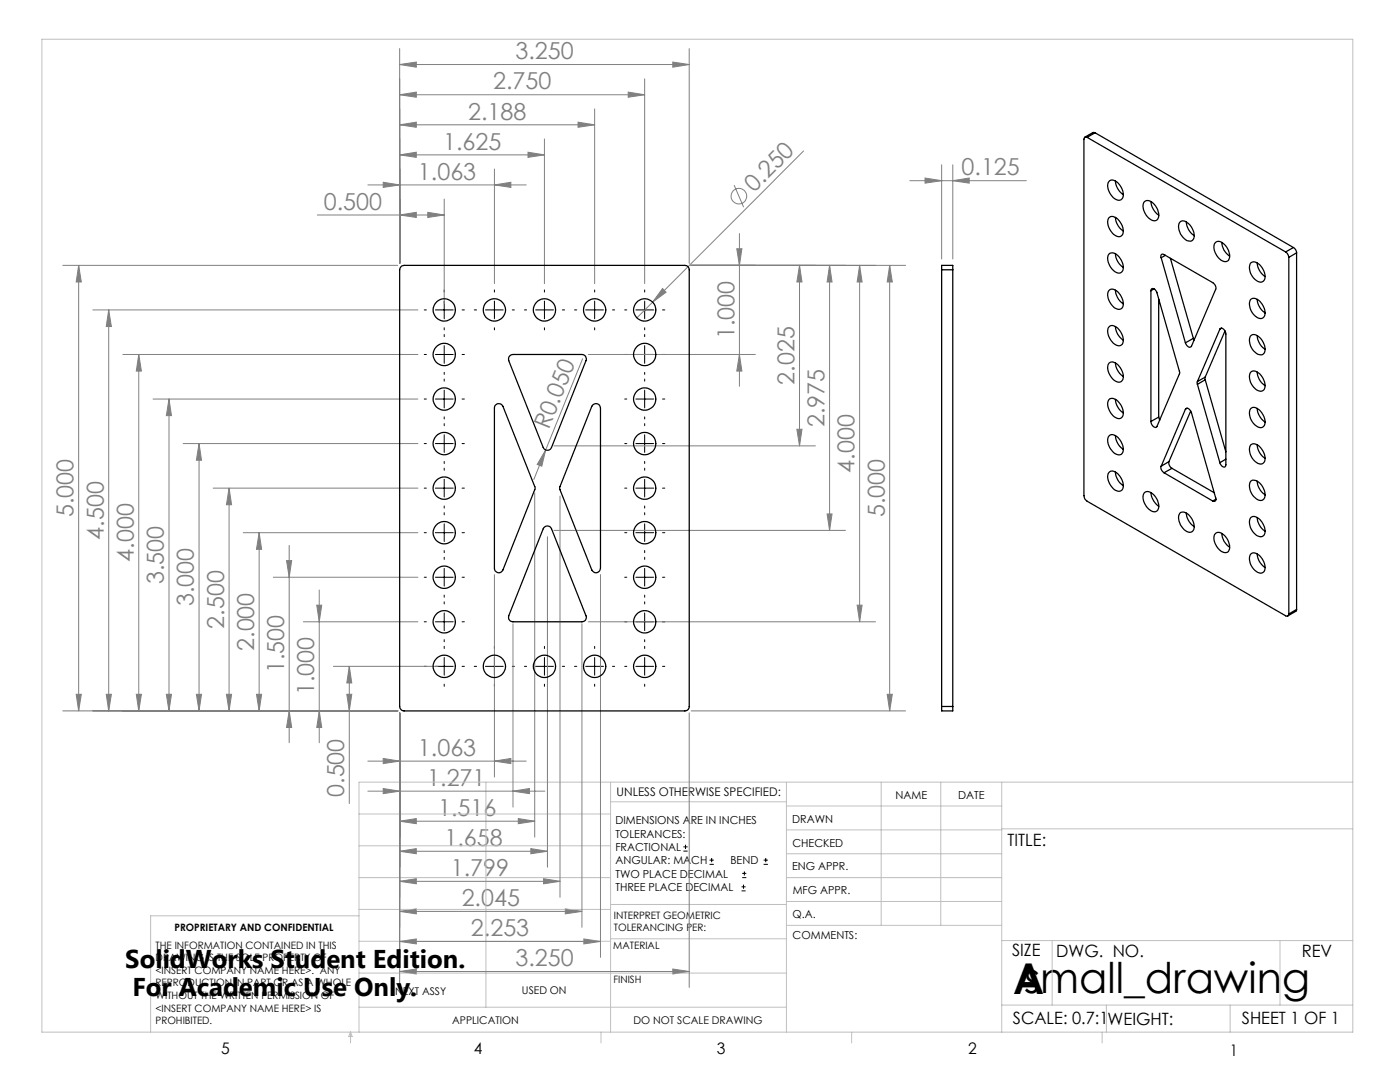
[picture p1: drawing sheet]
<svg xmlns="http://www.w3.org/2000/svg" width="279mm" height="216mm" viewBox="0 0 279 216" stroke-linecap="round" stroke-linejoin="round" font-family="sans-serif">
<g fill="none" stroke="#808080" stroke-width=".2">
<path d="M79.8 18.9l3.3-.5v1zM79.8 12.9l3.3-.5v1zM79.8 9.7v42.9M79.8 18.9h48.9M79.8 12.9h57.7M125.4 18.4l3.3 .5-3.3 .5zM128.7 15.7v40.9M134.3 12.4l3.2 .5-3.2 .5zM137.5 9.7v42.9M73.4 36.9h31.6M76.5 36.4l3.3 .5-3.3 .5zM79.8 30.9l3.3-.5v1z"/>
<path d="M79.8 24.9l3.3-.5v1zM79.8 30.9h28.9M79.8 24.9h38.9M88.7 39.7v20.9M98.7 36.9l3.3-.5v1zM98.7 33.7v22.9M105.4 30.4l3.3 .5-3.3 .5zM108.7 27.7v28.9M115.4 24.4l3.3 .5-3.3 .5zM118.7 21.7v34.9M146.5 36.9l1.9 4.4M160.4 30.1l-30.2 30.2"/>
<path d="M181.6 36.1h23.2M184.6 35.5l3.3 .6-3.3 .4zM187.9 32.9v18.8M190.1 36.1l3.3-.6v1zM190.1 32.9v18.8M12.5 53h66.9M15.7 53l.5 3.3h-1zM15.7 53v88.9M63.3 42.9h25.4M79.8 42.9l3.3-.5v1zM85.4 42.4l3.3 .5-3.3 .5zM132.2 57.6l.7 .7-2.7 2z"/>
<path d="M137.9 53h42.8M147 49.6h1.1l-.5 3.4zM147.6 46.6v30.5M159.6 53l.5 3.3h-1.1zM159.6 53v36M165.6 53l.5 3.3h-1zM165.6 53v52.8M171.6 53l.4 3.3h-.9zM171.6 53v71.1M177.6 53l.5 3.3h-1zM177.6 53v88.9M18.5 61.8h64.9"/>
<path d="M21.7 61.8v80.1M21.7 61.8l.5 3.4h-1zM24.5 70.7h58.9M27.7 70.7v71.2M27.7 70.7l.5 3.3h-1zM30.6 79.6h52.8M33.7 79.6v62.3M33.7 79.6l.5 3.3h-1zM116.3 71.6l-7.4 18.2M117.4 70.7h33.3M130.2 60.3l-3.1 3.1M147.6 70.7l.5 3.3h-1.1z"/>
<path d="M36.5 88.5h46.9M39.7 88.5v53.4M39.7 88.5l.5 3.3h-1zM42.5 97.4h40.9M45.7 97.4v44.5M45.7 97.4l.5 3.3h-1zM106.7 98.4v68.6M108.9 89.8l-.8 3.2-.9-.3zM108.9 89.8l-2.4 5.9M110.5 89h52.2M111.8 99v80M159 85.7h1.1l-.5 3.3z"/>
<path d="M48.5 106.3h34.9M51.7 106.3v35.6M51.7 106.3l.5 3.3h-1zM54.5 115.2h28.9M57.2 111.9h1l-.5 3.3zM57.7 108.8v39.4M63.7 117.7v30.5M98.7 114.7v40.3M109.3 107.1v65.9M110.5 105.8h58.2M119.8 114.7v76.3M165.1 102.6h1l-.5 3.2z"/>
<path d="M15.2 138.5h1l-.5 3.4zM21.2 138.5h1l-.5 3.4zM27.2 138.5h1l-.5 3.4zM33.2 138.5h1l-.5 3.4zM39.2 138.5h1l-.5 3.4zM45.2 138.5h1l-.5 3.4zM51.2 138.5h1l-.5 3.4zM60.5 124.1h22.9M63.2 120.8h1l-.5 3.3zM66.5 133h20.9M69.2 138.5h1l-.5 3.4zM69.7 133v27.3"/>
<path d="M69.7 133l.5 3.3h-1zM102.4 124.5v36.5M116.1 124.5v60.5M117.4 124.1h57.3M171.1 120.8h.9l-.4 3.3zM177.1 138.5h1l-.5 3.4zM12.5 141.9h66.9M57.7 141.9l.5 3.3h-1zM63.7 141.9l.5 3.3h-1zM73.4 151.9h31.6M73.4 157.9h35.3M76.5 151.3l3.3 .6-3.3 .5z"/>
<path d="M76.5 157.3l3.3 .6-3.3 .5zM79.8 142.2v54.8M98.7 151.9l3.3-.6v1.1zM102.4 157.9l3.3-.6v1.1zM137.5 142.2v54.8M137.9 141.9h42.8M79.8 163.9l3.3-.6v1.1zM79.8 169.9l3.3-.6v1.1zM79.8 175.9l3.3-.6v1.1zM79.8 163.9h26.9M79.8 169.9h29.5M79.8 175.9h32"/>
<path d="M103.4 163.3l3.3 .6-3.3 .5zM105.9 169.3l3.4 .6-3.4 .5zM108.5 175.3l3.3 .6-3.3 .5zM79.8 181.9l3.3-.5v1zM79.8 187.9l3.3-.5v.9zM79.8 193.9l3.3-.5v.9zM79.8 181.9h36.3M79.8 187.9h40M79.8 193.9h57.7M112.8 181.4l3.3 .5-3.3 .5zM116.5 187.4l3.3 .5-3.3 .4zM134.3 193.4l3.2 .5-3.2 .4z"/>
<circle cx="147.5" cy="39.1" r="1.56"/>
</g>
<g fill="none" stroke="#000" stroke-width=".2">
<path d="M88.7 57.9v.4M98.7 57.9v.4M108.7 57.9v.4M118.7 57.9v.4M128.7 57.9v.4M84.7 61.8h.4M84.7 70.7h.4M84.7 79.6h.4M86.9 61.8h3.6M86.9 70.7h3.6M86.9 79.6h3.6M88.7 60.1v3.5"/>
<path d="M88.7 65.4v.4M88.7 66.7v.5M88.7 69v3.5M88.7 74.3v.4M88.7 75.6v.5M88.7 77.9v3.5M92.2 61.8h.5M92.2 70.7h.5M92.2 79.6h.5M94.7 61.8h.4M96.9 61.8h3.5M98.7 60.1v3.5"/>
<path d="M98.7 65.4v.4M102.2 61.8h.5M104.7 61.8h.4M106.9 61.8h3.6M108.7 60.1v3.5M108.7 65.4v.4M112.2 61.8h.5M114.7 61.8h.4M116.9 61.8h3.5M118.7 60.1v3.5M118.7 65.4v.4M122.2 61.8h.5"/>
<path d="M124.7 61.8h.4M124.7 70.7h.4M124.7 79.6h.4M126.9 61.8h3.6M126.9 70.7h3.6M126.9 79.6h3.6M128.7 60.1v3.5M128.7 65.4v.4M128.7 66.7v.5M128.7 69v3.5M128.7 74.3v.4M128.7 75.6v.5"/>
<path d="M128.7 77.9v3.5M132.2 61.8h.5M132.2 70.7h.5M132.2 79.6h.5M84.7 88.5h.4M84.7 97.4h.4M86.9 88.5h3.6M86.9 97.4h3.6M88.7 83.2v.4M88.7 84.5v.4M88.7 86.7v3.6M88.7 92.1v.4"/>
<path d="M88.7 93.4v.4M88.7 95.6v3.6M92.2 88.5h.5M92.2 97.4h.5M124.7 88.5h.4M124.7 97.4h.4M126.9 88.5h3.6M126.9 97.4h3.6M128.7 83.2v.4M128.7 84.5v.4M128.7 86.7v3.6M128.7 92.1v.4"/>
<path d="M128.7 93.4v.4M128.7 95.6v3.6M132.2 88.5h.5M132.2 97.4h.5M84.7 106.3h.4M84.7 115.2h.4M86.9 106.3h3.6M86.9 115.2h3.6M88.7 101v.4M88.7 102.3v.4M88.7 104.5v3.6M88.7 109.9v.4"/>
<path d="M88.7 111.2v.4M88.7 113.4v3.5M88.7 118.7v.5M92.2 106.3h.5M92.2 115.2h.5M124.7 106.3h.4M124.7 115.2h.4M126.9 106.3h3.6M126.9 115.2h3.6M128.7 101v.4M128.7 102.3v.4M128.7 104.5v3.6"/>
<path d="M128.7 109.9v.4M128.7 111.2v.4M128.7 113.4v3.5M128.7 118.7v.5M132.2 106.3h.5M132.2 115.2h.5M84.7 124.1h.4M84.7 133h.4M86.9 124.1h3.6M86.9 133h3.6M88.7 120.1v.4M88.7 122.3v3.5"/>
<path d="M88.7 127.6v.5M88.7 129v.4M88.7 131.2v3.5M88.7 136.5v.4M92.2 124.1h.5M92.2 133h.5M94.7 133h.4M96.9 133h3.5M98.7 129v.4M98.7 131.2v3.5M98.7 136.5v.4M102.2 133h.5"/>
<path d="M104.7 133h.4M106.9 133h3.6M108.7 129v.4M108.7 131.2v3.5M108.7 136.5v.4M112.2 133h.5M114.7 133h.4M116.9 133h3.5M118.7 129v.4M118.7 131.2v3.5M118.7 136.5v.4M122.2 133h.5"/>
<path d="M124.7 124.1h.4M124.7 133h.4M126.9 124.1h3.6M126.9 133h3.6M128.7 120.1v.4M128.7 122.3v3.5M128.7 127.6v.5M128.7 129v.4M128.7 131.2v3.5M128.7 136.5v.4M132.2 124.1h.5M132.2 133h.5"/>
<path d="M136.4 169.8h.8M136.4 169h.8M136.8 168.6v.8M141.6 172.5h.9M141.6 171.6h.9M142 171.2v.8M148 177.8h.8M148 177h.8M148.1 175.1h.8M148.1 174.3h.8M148.4 176.5v.8M148.6 173.9v.8"/>
<path d="M152.4 172.5h.8M152.4 171.6h.8M152.8 171.2v.8"/>
</g>
<g fill="none" stroke="#c0c0c0" stroke-width=".2">
<path d="M8.4 7.8h261.6v198.2h-261.6zM97 156.1v44.9M121.8 156.1v49.9M121.8 160h35.2M157 156.1v49.9M175.9 156.1v28.5M187.7 156.1v28.5M199.9 156.1v49.9M270 156.1h-198.4v49.9M71.6 175.1h50.2M71.6 168.8h50.2M71.6 162.4h50.2"/>
<path d="M157 170.4h42.9M157 165.6h42.9M157 160.8h42.9M157 175.1h42.9M157 179.9h42.9M199.9 165.4h70.1M71.6 194.2h85.4M71.6 187.8h50.2M71.6 181.5h50.2M71.6 182.7h-41.5v23.3M121.8 187.3h35.2M121.8 180.5h35.2"/>
<path d="M157 184.6h42.9M199.9 187.7h70.1M210 187.7v12.9M255.4 187.7v12.9M70 206v2.1M70 206l.3 .8h-.7zM71.6 201h85.4M119.9 206v2.1M170 206v2.1M199.9 200.6h70.1M220 206v2.1M220.8 200.6v5.4"/>
<path d="M245.5 200.6v5.4"/>
</g>
<g fill="#808080">
<path d="M132.2 57.6l.7 .7-2.7 2z"/>
<path d="M108.9 89.8l-.8 3.2-.9-.3z"/>
<path d="M79.8 42.9l3.3-.5v1zM85.4 42.4l3.3 .5-3.3 .5zM76.5 36.4l3.3 .5-3.3 .5zM98.7 36.9l3.3-.5v1zM79.8 30.9l3.3-.5v1zM105.4 30.4l3.3 .5-3.3 .5zM79.8 24.9l3.3-.5v1zM115.4 24.4l3.3 .5-3.3 .5zM79.8 18.9l3.3-.5v1zM125.4 18.4l3.3 .5-3.3 .5zM79.8 12.9l3.3-.5v1zM134.3 12.4l3.2 .5-3.2 .5zM76.5 151.3l3.3 .6-3.3 .5zM98.7 151.9l3.3-.6v1.1zM76.5 157.3l3.3 .6-3.3 .5zM102.4 157.9l3.3-.6v1.1zM79.8 163.9l3.3-.6v1.1zM103.4 163.3l3.3 .6-3.3 .5zM79.8 169.9l3.3-.6v1.1zM105.9 169.3l3.4 .6-3.4 .5zM79.8 175.9l3.3-.6v1.1zM108.5 175.3l3.3 .6-3.3 .5zM79.8 181.9l3.3-.5v1zM112.8 181.4l3.3 .5-3.3 .5zM79.8 187.9l3.3-.5v.9zM116.5 187.4l3.3 .5-3.3 .4zM79.8 193.9l3.3-.5v.9zM134.3 193.4l3.2 .5-3.2 .4zM184.6 35.5l3.3 .6-3.3 .4zM190.1 36.1l3.3-.6v1z"/>
<path d="M69.2 138.5h1l-.5 3.4zM69.7 133l.5 3.3h-1zM63.7 141.9l.5 3.3h-1zM63.2 120.8h1l-.5 3.3zM57.7 141.9l.5 3.3h-1zM57.2 111.9h1l-.5 3.3zM51.2 138.5h1l-.5 3.4zM51.7 106.3l.5 3.3h-1zM45.2 138.5h1l-.5 3.4zM45.7 97.4l.5 3.3h-1zM39.2 138.5h1l-.5 3.4zM39.7 88.5l.5 3.3h-1zM33.2 138.5h1l-.5 3.4zM33.7 79.6l.5 3.3h-1zM27.2 138.5h1l-.5 3.4zM27.7 70.7l.5 3.3h-1zM21.2 138.5h1l-.5 3.4zM21.7 61.8l.5 3.4h-1zM15.2 138.5h1l-.5 3.4zM15.7 53l.5 3.3h-1z"/>
<path d="M147 49.6h1.1l-.5 3.4zM147.6 70.7l.5 3.3h-1.1zM159.6 53l.5 3.3h-1.1zM159 85.7h1.1l-.5 3.3zM165.6 53l.5 3.3h-1zM165.1 102.6h1l-.5 3.2zM171.6 53l.4 3.3h-.9zM171.1 120.8h.9l-.4 3.3zM177.6 53l.5 3.3h-1zM177.1 138.5h1l-.5 3.4z"/>
</g>
<g fill="none" stroke="#000" stroke-width=".25">
<path d="M217 27.4a.39 .39 0 0 0-.5 0 .39 .39 0 0 0-.2 .4v71.1a1.29 1.29 0 0 0 .7 1.1l39.6 22.9a.4 .4 0 0 0 .4 0 .4 .4 0 0 0 .2-.4M217 27.4l39.6 22.9M218.5 26.5h-.4l-1.6 .9M218.5 26.5l-1.5 .9M218.5 26.5l39.6 22.9M221.3 36.2a1.31 1.31 0 0 1 2 .5 2.67 2.67 0 0 1 .6 3 1.31 1.31 0 0 1-2-.5 2.67 2.67 0 0 1-.6-3zM222.6 36.1a3.6 3.6 0 0 0 1.6 2.7M80 53.2l.6-.2h56.1a.85 .85 0 0 1 .8 .8v87.2a.85 .85 0 0 1-.8 .9h-56.1a.9 .9 0 0 1-.8-.9v-87.2zM187.9 53.8v-.8h2.2v.8M187.9 53.8v87.2M187.9 53.8h2.2M190.1 53.8v87.2"/>
<path d="M221.3 43.5a1.35 1.35 0 0 1 2 .5 2.67 2.67 0 0 1 .6 2.9 1.31 1.31 0 0 1-2-.5 2.71 2.71 0 0 1-.6-2.9zM221.3 50.7a1.37 1.37 0 0 1 2 .5 2.71 2.71 0 0 1 .6 3 1.31 1.31 0 0 1-2-.5 2.71 2.71 0 0 1-.6-3zM221.3 58a1.31 1.31 0 0 1 2 .5 2.71 2.71 0 0 1 .6 3 1.35 1.35 0 0 1-2-.6 2.67 2.67 0 0 1-.6-2.9zM222.6 43.4a3.6 3.6 0 0 0 1.6 2.7M222.6 50.7a3.6 3.6 0 0 0 1.6 2.7M222.6 57.9a3.6 3.6 0 0 0 1.6 2.7M228.4 40.3a1.39 1.39 0 0 1 2 .5 2.35 2.35 0 0 1 .5 3.1 1.74 1.74 0 0 1-2.2-1 2.5 2.5 0 0 1-.3-2.6zM229.7 58v-.2a.52 .52 0 0 1 .5-.2 .52 .52 0 0 1 .4 .4l.2 .2 4.6 16.1-4.6 10.9a1.01 1.01 0 0 1-1.1-1.1M229.7 40.2a3.7 3.7 0 0 0 1.5 2.7M229.7 58v26.1M230.3 57.6l-.6 .4M231.2 59.7v23.5"/>
<path d="M231.7 51.4a.43 .43 0 0 1 0-.5 .43 .43 0 0 1 .6-.1l9.7 5.6a1.21 1.21 0 0 1 .6 1.3l-4.8 11.4a.78 .78 0 0 1-.8 0 .78 .78 0 0 1-.4-.7M231.7 51.4l4.9 17M232.6 50.9l-.9 .5M233.6 51.5l4.6 16M235.6 44.2a1.74 1.74 0 0 1 2.1 1 2.5 2.5 0 0 1 .4 2.6 1.37 1.37 0 0 1-2-.5 2.48 2.48 0 0 1-.5-3.1zM236.7 44.3a3.6 3.6 0 0 0 1.6 2.7M242.5 48.5a1.34 1.34 0 0 1 2 .5 2.36 2.36 0 0 1 .5 3.1 1.74 1.74 0 0 1-2.1-1 2.43 2.43 0 0 1-.4-2.6zM243.8 48.4a3.3 3.3 0 0 0 1.6 2.7M249.6 52.5a1.39 1.39 0 0 1 2 .6 2.67 2.67 0 0 1 .6 2.9 1.35 1.35 0 0 1-2-.5 2.89 2.89 0 0 1-.6-3zM249.6 59.8a1.39 1.39 0 0 1 2 .5 2.67 2.67 0 0 1 .6 3 1.35 1.35 0 0 1-2-.5 2.89 2.89 0 0 1-.6-3zM250.9 52.5a3.6 3.6 0 0 0 1.6 2.7M250.9 59.7a3.6 3.6 0 0 0 1.6 2.7"/>
<path d="M256.6 50.3l.3 .3 .3 .8M257.2 51.4v71.1M258.1 49.4a1.29 1.29 0 0 1 .7 1M258.1 49.4l-1.5 .9M258.8 50.4l-1.6 1M258.8 50.4v71.2M101.6 71.1l.4-.3 .4-.1h13.7a.88 .88 0 0 1 .8 1.3l-6.8 17.3a.89 .89 0 0 1-.9 .6 .89 .89 0 0 1-.8-.6l-6.9-17.3zM221.3 65.3a1.31 1.31 0 0 1 2 .5 2.71 2.71 0 0 1 .6 2.9 1.35 1.35 0 0 1-2-.5 2.67 2.67 0 0 1-.6-2.9zM221.3 72.5a1.35 1.35 0 0 1 2 .5 2.67 2.67 0 0 1 .6 3 1.31 1.31 0 0 1-2-.5 2.71 2.71 0 0 1-.6-3zM221.3 79.8a1.35 1.35 0 0 1 2 .5 2.67 2.67 0 0 1 .6 2.9 1.31 1.31 0 0 1-2-.5 2.71 2.71 0 0 1-.6-2.9zM222.6 65.2a3.4 3.4 0 0 0 1.6 2.7M222.6 72.4a3.6 3.6 0 0 0 1.6 2.7"/>
<path d="M222.6 79.7a3.6 3.6 0 0 0 1.6 2.7M238.2 67.5l.1 .3M238.2 67.5l-1.6 .9M239 76.1v.6M239 76.7l4.5 15.6M240.5 75.2v.6M240.5 75.2l-1.5 .9M240.5 75.8l4.2 14.4M240.5 75.8l-1.5 .9M243.5 65.7v-.2a1.01 1.01 0 0 1 1.2 1.1v26.1a.38 .38 0 0 1-.2 .4 .38 .38 0 0 1-.4 0l-.6-.8M243.5 65.7l-4.5 10.4M243.8 65.5l-.3 .2"/>
<path d="M244.5 66l-4 9.2M249.6 67.1a1.34 1.34 0 0 1 2 .5 2.71 2.71 0 0 1 .6 2.9 1.41 1.41 0 0 1-2-.5 2.89 2.89 0 0 1-.6-2.9zM249.7 74.2a1.74 1.74 0 0 1 2.1 .9 2.24 2.24 0 0 1 .3 2.8 1.74 1.74 0 0 1-2.2-1 2.37 2.37 0 0 1-.2-2.7zM250.9 67a3.6 3.6 0 0 0 1.6 2.7M250.9 74.2a3.4 3.4 0 0 0 1.6 2.7M98.8 80.9a.92 .92 0 0 1 1.6 .2l6.4 16.1v.4l-6.4 16.1a.88 .88 0 0 1-1 .6 .88 .88 0 0 1-.7-.9v-32zM118.3 80.9a.89 .89 0 0 1 .9-.3 .89 .89 0 0 1 .6 .8v32a.9 .9 0 0 1-.7 .9 .9 .9 0 0 1-1-.6l-6.4-16.4zM221.3 87a1.31 1.31 0 0 1 2 .5 2.4 2.4 0 0 1 .5 3.2 1.8 1.8 0 0 1-2.1-1.1 2.43 2.43 0 0 1-.4-2.6zM221.3 94.3a1.31 1.31 0 0 1 2 .5 2.71 2.71 0 0 1 .6 3 1.35 1.35 0 0 1-2-.6 2.67 2.67 0 0 1-.6-2.9zM222.6 86.9a3.6 3.6 0 0 0 1.6 2.8M222.6 94.2a3.4 3.4 0 0 0 1.6 2.7M228.4 98.4a1.39 1.39 0 0 1 2 .5 2.35 2.35 0 0 1 .5 3.1 1.74 1.74 0 0 1-2.2-1 2.49 2.49 0 0 1-.3-2.6z"/>
<path d="M229.7 98.3a3.7 3.7 0 0 0 1.5 2.7M231.2 83.2l.3 .6M231.2 83.2l-1.5 .9M231.7 93a1.14 1.14 0 0 0 .6 1.3M232.3 94.3l9.7 5.7M233.3 92.1a1.31 1.31 0 0 0 .6 1.4M233.3 92.1l-1.6 .9M233.9 93.5l-1.6 .8M233.9 93.5l8.4 4.8M236.6 81.7a.54 .54 0 0 1 .5-.2 .54 .54 0 0 1 .4 .4l.3 .4 4.8 17a.44 .44 0 0 1 0 .6 .44 .44 0 0 1-.6 .1M236.6 81.7l-4.9 11.3M236.9 81.5l-.3 .2"/>
<path d="M237.6 82l-4.3 10.1M242.7 99.6l-.7 .4M244.7 91.6l-1.2 .7M249.6 81.6a1.34 1.34 0 0 1 2 .5 2.67 2.67 0 0 1 .6 2.9 1.35 1.35 0 0 1-2-.5 2.85 2.85 0 0 1-.6-2.9zM249.6 88.8a1.39 1.39 0 0 1 2 .6 2.67 2.67 0 0 1 .6 2.9 1.35 1.35 0 0 1-2-.5 2.89 2.89 0 0 1-.6-3zM249.7 95.9a2.17 2.17 0 0 1 2.5 1.7 1.42 1.42 0 0 1-.6 2.3 2.93 2.93 0 0 1-2-3.8zM250.9 81.5a3.6 3.6 0 0 0 1.6 2.7M250.9 88.8a3.6 3.6 0 0 0 1.6 2.7M250.9 96a3.6 3.6 0 0 0 1.6 2.7M108.5 105.3a.9 .9 0 0 1 1.6 .2l6.8 17.4a.86 .86 0 0 1-.8 1.2h-13.7a.9 .9 0 0 1-.9-1.2zM235.6 102.3a1.97 1.97 0 0 1 2.3 1.3 1.79 1.79 0 0 1-.2 2.6 2.64 2.64 0 0 1-2.5-2.6v-.7zM236.7 102.4a3.6 3.6 0 0 0 1.6 2.7"/>
<path d="M242.5 106.5a1.34 1.34 0 0 1 2 .5 2.4 2.4 0 0 1 .5 3.2 1.95 1.95 0 0 1-2.3-1.4l-.4-1.4zM243.8 106.4a3.4 3.4 0 0 0 1.6 2.8M249.6 103.4a1.34 1.34 0 0 1 2 .5 2.71 2.71 0 0 1 .6 2.9 1.39 1.39 0 0 1-2-.5 2.85 2.85 0 0 1-.6-2.9zM249.7 110.5a1.74 1.74 0 0 1 2.1 .9 2.24 2.24 0 0 1 .3 2.8 1.74 1.74 0 0 1-2.2-1 2.37 2.37 0 0 1-.2-2.7zM250.9 103.3a3.6 3.6 0 0 0 1.6 2.7M250.9 110.5a3.4 3.4 0 0 0 1.6 2.7M258.8 121.6l-.1 .4-1.7 .9M258.8 121.6l-1.6 .9M187.9 141v.9h2.2v-.9M187.9 141h2.2"/>
<circle cx="88.7" cy="79.6" r="2.22"/>
<circle cx="88.7" cy="61.8" r="2.22"/>
<circle cx="88.7" cy="70.7" r="2.22"/>
<circle cx="98.7" cy="61.8" r="2.22"/>
<circle cx="108.7" cy="61.8" r="2.22"/>
<circle cx="118.7" cy="61.8" r="2.22"/>
<circle cx="128.7" cy="79.6" r="2.22"/>
<circle cx="128.7" cy="61.8" r="2.22"/>
<circle cx="128.7" cy="70.7" r="2.22"/>
<circle cx="88.7" cy="88.5" r="2.22"/>
<circle cx="88.7" cy="97.4" r="2.22"/>
<circle cx="128.7" cy="88.5" r="2.22"/>
<circle cx="128.7" cy="97.4" r="2.22"/>
<circle cx="88.7" cy="106.3" r="2.22"/>
<circle cx="88.7" cy="115.2" r="2.22"/>
<circle cx="128.7" cy="106.3" r="2.22"/>
<circle cx="128.7" cy="115.2" r="2.22"/>
<circle cx="88.7" cy="124.1" r="2.22"/>
<circle cx="88.7" cy="133" r="2.22"/>
<circle cx="98.7" cy="133" r="2.22"/>
<circle cx="108.7" cy="133" r="2.22"/>
<circle cx="118.7" cy="133" r="2.22"/>
<circle cx="128.7" cy="133" r="2.22"/>
<circle cx="128.7" cy="124.1" r="2.22"/>
</g>
<g font-size="8.5">
<text x="202.2" y="198.3">A</text>
<text x="204.4" y="198.1">small_drawing</text>
</g>
<g font-size="5.1">
<text x="25" y="193.2">SolidWorks Student Edition.</text>
<text x="26.4" y="198.8">For Academic Use Only.</text>
</g>
<g font-size="4.7" fill="#808080">
<text x="102.9" y="11.9">3.250</text>
<text x="98.4" y="17.9">2.750</text>
<text x="93.4" y="23.9">2.188</text>
<text x="88.4" y="29.9">1.625</text>
<text x="83.4" y="35.9">1.063</text>
<text x="191.9" y="35">0.125</text>
<text x="64.6" y="41.9">0.500</text>
<text x="150.5" y="38.5" transform="rotate(-45 150.5 38.5)">0.250</text>
<text x="146.6" y="67.6" transform="rotate(-90 146.6 67.6)">1.000</text>
<text x="158.6" y="76.8" transform="rotate(-90 158.6 76.8)">2.025</text>
<text x="109.5" y="85.8" transform="rotate(-68 109.5 85.8)">R0.050</text>
<text x="164.6" y="85.2" transform="rotate(-90 164.6 85.2)">2.975</text>
<text x="170.6" y="94.3" transform="rotate(-90 170.6 94.3)">4.000</text>
<text x="14.7" y="103.2" transform="rotate(-90 14.7 103.2)">5.000</text>
<text x="20.7" y="107.7" transform="rotate(-90 20.7 107.7)">4.500</text>
<text x="176.6" y="103.2" transform="rotate(-90 176.6 103.2)">5.000</text>
<text x="26.7" y="112.1" transform="rotate(-90 26.7 112.1)">4.000</text>
<text x="32.7" y="116.6" transform="rotate(-90 32.7 116.6)">3.500</text>
<text x="38.7" y="121" transform="rotate(-90 38.7 121)">3.000</text>
<text x="44.7" y="125.4" transform="rotate(-90 44.7 125.4)">2.500</text>
<text x="50.7" y="129.9" transform="rotate(-90 50.7 129.9)">2.000</text>
<text x="56.7" y="134.3" transform="rotate(-90 56.7 134.3)">1.500</text>
<text x="62.7" y="138.8" transform="rotate(-90 62.7 138.8)">1.000</text>
<text x="83.4" y="150.8">1.063</text>
<text x="68.7" y="159" transform="rotate(-90 68.7 159)">0.500</text>
<text x="85.3" y="156.8">1.271</text>
<text x="87.4" y="162.8">1.516</text>
<text x="88.7" y="168.8">1.658</text>
<text x="90" y="174.8">1.799</text>
<text x="92.1" y="180.8">2.045</text>
<text x="94" y="186.8">2.253</text>
<text x="102.9" y="192.8">3.250</text>
</g>
<g font-size="3.4">
<text x="201.1" y="168.8">TITLE:</text>
<text x="202" y="190.8">SIZE</text>
<text x="210.8" y="190.9">DWG. NO.</text>
<text x="259.8" y="191">REV</text>
<text x="202.1" y="204.4">SCALE: 0.7:1</text>
<text x="221" y="204.5">WEIGHT:</text>
<text x="247.8" y="204.4">SHEET 1 OF 1</text>
</g>
<g font-size="3.2">
<text x="44.2" y="210.4">5</text>
<text x="94.6" y="210.3">4</text>
<text x="143.1" y="210.4">3</text>
<text x="193.2" y="210.3">2</text>
<text x="245.4" y="210.6">1</text>
</g>
<text font-size="2.4" x="123.1" y="158.9">UNLESS OTHERWISE SPECIFIED:</text>
<g font-size="2.2">
<text x="178.7" y="159.4">NAME</text>
<text x="191.2" y="159.4">DATE</text>
<text x="122.8" y="164.5">DIMENSIONS ARE IN INCHES</text>
<text x="122.8" y="167.1">TOLERANCES:</text>
<text x="158.1" y="164.2">DRAWN</text>
<text x="122.8" y="169.8">FRACTIONAL</text>
<text x="122.8" y="172.5">ANGULAR: MACH</text>
<text x="145.8" y="172.5">BEND</text>
<text x="158.1" y="173.7">ENG APPR.</text>
<text x="158.2" y="169.1">CHECKED</text>
<text x="122.8" y="175.1">TWO PLACE DECIMAL</text>
<text x="122.8" y="177.8">THREE PLACE DECIMAL</text>
<text x="158.2" y="178.4">MFG APPR.</text>
<text x="158.2" y="183.2">Q.A.</text>
<text x="158.2" y="187.4">COMMENTS:</text>
</g>
<g font-size="2.1">
<text x="78.8" y="198.5">NEXT ASSY</text>
<text x="104.2" y="198.4">USED ON</text>
<text x="90.2" y="204.3">APPLICATION</text>
<text x="126.4" y="204.3">DO NOT SCALE DRAWING</text>
</g>
<g font-size="2">
<text x="34.8" y="185.7">PROPRIETARY AND CONFIDENTIAL</text>
<text x="122.5" y="183.3">INTERPRET GEOMETRIC</text>
<text x="122.5" y="185.9">TOLERANCING PER:</text>
<text x="31.1" y="189.3">THE INFORMATION CONTAINED IN THIS</text>
<text x="31.1" y="191.8">DRAWING IS THE SOLE PROPERTY OF</text>
<text x="122.4" y="189.4">MATERIAL</text>
<text x="31.1" y="194.3">&lt;INSERT COMPANY NAME HERE&gt;. ANY</text>
<text x="31.1" y="196.8">REPRODUCTION IN PART OR AS A WHOLE</text>
<text x="122.4" y="196.2">FINISH</text>
<text x="31.1" y="199.4">WITHOUT THE WRITTEN PERMISSION OF</text>
<text x="31.1" y="201.9">&lt;INSERT COMPANY NAME HERE&gt; IS</text>
<text x="31.1" y="204.4">PROHIBITED.</text>
</g>
</svg>
